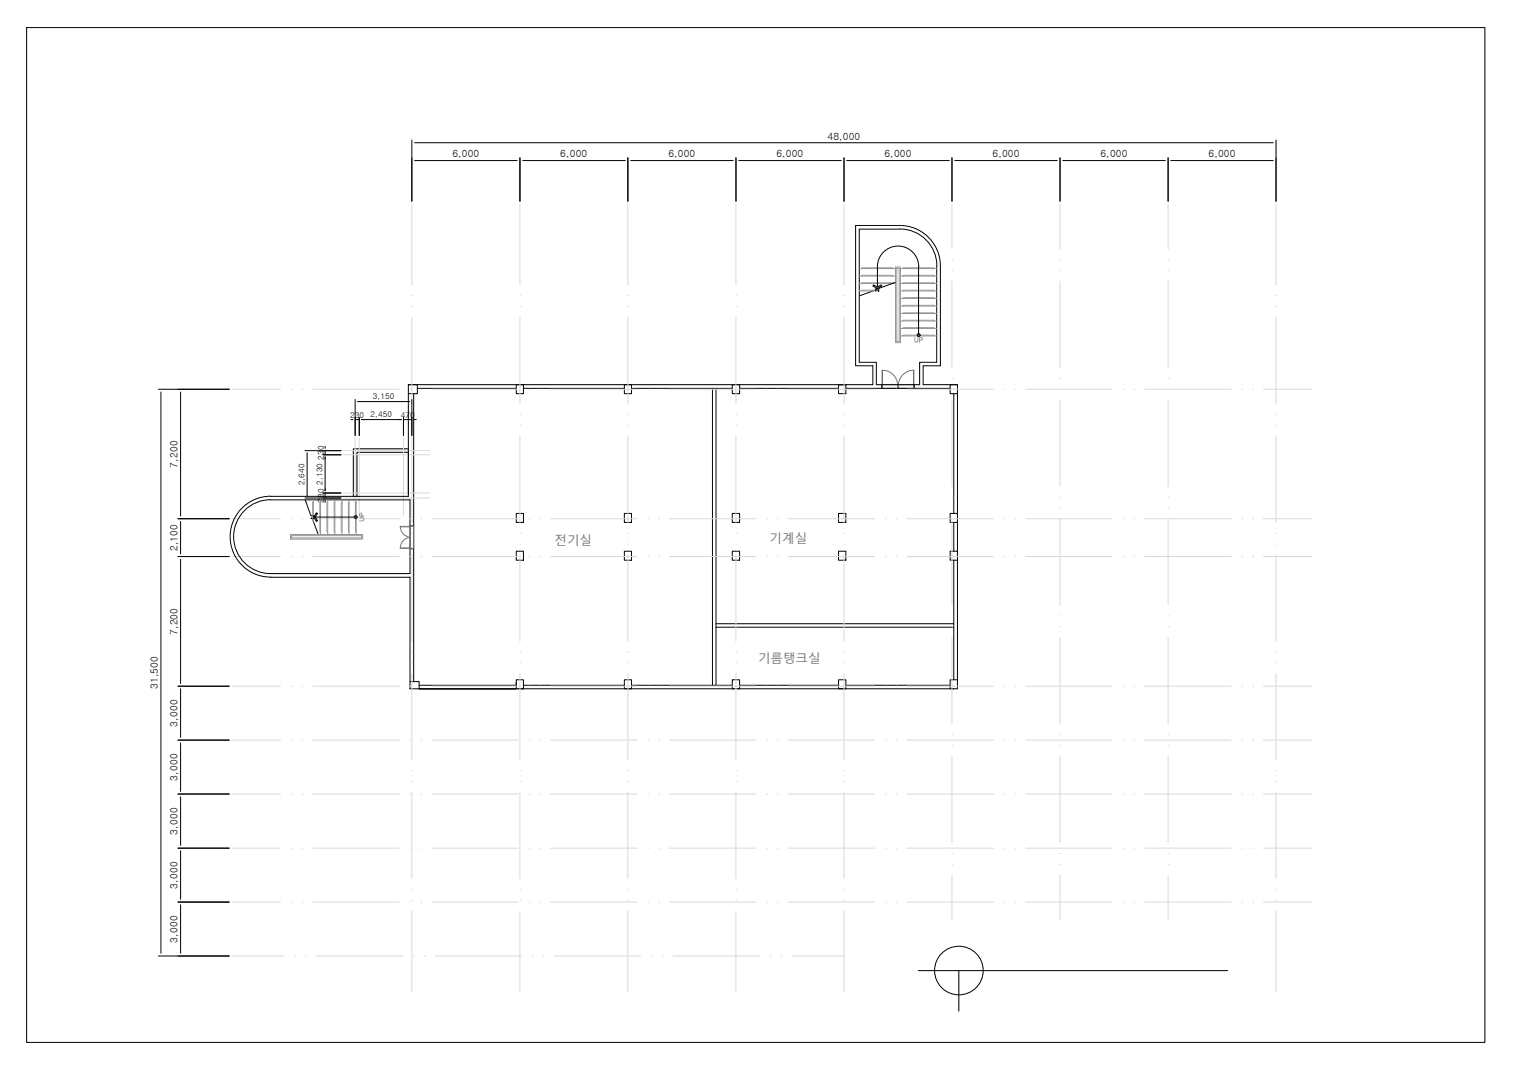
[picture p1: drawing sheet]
<svg xmlns="http://www.w3.org/2000/svg" width="420mm" height="297mm" viewBox="0 0 420 297" stroke-linecap="round" stroke-linejoin="round" font-family="sans-serif">
<!-- layer: WALL -->
<g fill="none" stroke="#000" stroke-width=".28">
<path d="M249.9 63.7h-11.3v37h4.8v6.2h12v-6.2h4.7v-26.8M249.9 62.7h-12.3v38.9h4.8v5.3h-129M249.9 63.6a10.3 10.3 0 0 1 10.3 10.3M249.9 62.7a11.2 11.2 0 0 1 11.2 11.2M261.1 73.9v27.7h-4.7v5.3h9.5M113.4 109.4v28.5h-38.3M114.9 109.4v80M115.9 107.9h27.5M145.4 107.9h28M175.4 107.9h28M197.9 107.9v82.5M198.8 107.9v82.5"/>
<path d="M205.4 107.9h27.5M234.9 107.9h28.9M244.9 106.9v1M253.9 106.9v1M263.8 106.9h2.1v2.5h-2.1zM264.9 109.4v33.3M265.9 109.4v33.5M75.1 137.9a11.2 11.2 0 0 0-11.2 11.2 11.2 11.2 0 0 0 11.2 11.3h38.8v29M75.1 138.9a10.3 10.3 0 0 0-10.2 10.2 10.3 10.3 0 0 0 10.2 10.3h38.8v-20.5h-38.8M113.4 124.7h-15.3v13.2M113.4 125.7h-14.3v12.2M113.9 152.5h1"/>
<path d="M113.9 146.2h1M264.9 145.2v8M264.9 155.7v33.2M265.9 144.9v8.3M265.9 155.7v33.2M198.8 174.3h66.1M198.8 173.3h66.1M116.4 190.4h27M116.4 191.4h27M143.4 191.4h-27h27M143.9 191.4h60M145.4 190.4h28"/>
<path d="M175.4 190.4h28M204.9 191.4h60M205.4 190.4h27.5M234.9 190.4h28.9"/>
</g>
<!-- layer: Ĳ -->
<g fill="none" stroke="#979797" stroke-width=".28">
<path d="M238.6 74.6h10.1M238.6 76.7h10.1M238.6 78.8h10.1M239.3 74.6v-.2h8.7v.2M239.3 76.7v-.2h8.7v.2M239.3 78.8v-.2h8.7v.2M248.7 74.2h1.3v21h-1.3zM249 74.5h.7v20.4h-.7zM250 74.6h10.1M250 76.7h10.1M250 78.8h10.1M250.8 74.6v-.2h8.6v.2"/>
<path d="M250.8 76.7v-.2h8.6v.2M250.8 78.8v-.2h8.6v.2M238.6 80.9h3.8M243 80.6h-3.7v.3M250 91.3h10.1M250 89.2h10.1M250 93.3h10.1M250 87.1h10.1M250 85h10.1M250 82.9h10.1M250 80.9h10.1M250.8 91.3v-.2h8.6v.2"/>
<path d="M250.8 89.2v-.2h8.6v.2M250.8 93.3v-.2h8.6v.2M250.8 87.1v-.2h8.6v.2M250.8 85v-.2h8.6v.2M250.8 82.9v-.2h8.6v.2M250.8 80.9v-.3h8.6v.3M85 138.9v.5M87 139.6h-.2v4.8M87 138.9v6M89 139.6h-.2v8.2h.2M89 138.9v9.6M91 139.6h-.2v8.2h.2"/>
<path d="M91 138.9v9.6M93 139.6h-.2v8.2h.2M93 138.9v9.6M95 139.6h-.2v8.2h.2M95 138.9v9.6M96.9 139.6h-.1v8.2h.1M96.9 138.9v9.6M98.9 139.6h-.2v8.2h.2M98.9 138.9v9.6M80.7 148.5h20v1.3h-20zM81 148.8h19.4v.7h-19.4z"/>
</g>
<!-- layer: ETC -->
<path d="M242.6 79.2l1.1 .6 1-.6 .2 .3-1.2 .7-1.3-.7zM243.7 74.1a5.7 5.7 0 0 1 5.7-5.7 5.7 5.7 0 0 1 5.7 5.7M243.7 74.1v5.7M248.6 78.5l-4.6 1.6v.9l-.8-.9v.9M255.1 74.1v19M243.2 80.6l-4.5 1.6M84.8 139l1.5 4.3h.9l-.9 .8h.9M86.7 144.1l1.6 4.3M87.2 143.7h11.5M87.9 142.5l.3 .2-.6 1 .6 1-.3 .2-.7-1.2z" fill="none" stroke="#000" stroke-width=".28"/>
<!-- layer: DOOR -->
<g fill="none" stroke="#757575" stroke-width=".28">
<path d="M244.9 107.9h4.5v-1v1h4.5M244.9 106.9h9M245.1 102.9v4M249.3 106.9a4.3 4.3 0 0 0-4.3-4v5M249.3 106.9v1M249.5 106.9v1M253.7 102.9v4M253.8 102.9v5M253.8 102.9a4.3 4.3 0 0 0-4.3 4M111.2 152.4h3.7M111.2 152.3h2.7M111.2 146.3h3.7"/>
<path d="M111.2 146.4h2.7M111.2 146.2a3 3 0 0 0 2.7 3.1M113.9 146.2v6.3M113.9 149.3a3 3 0 0 0-2.7 3M114.9 146.2v6.3"/>
</g>
<!-- layer: 0e -->
<g fill="none" stroke="#000" stroke-width=".28">
<path d="M113.4 106.9h2.5v2.5h-2.5zM143.4 106.9h2v2.5h-2zM173.4 106.9h2v2.5h-2zM203.4 106.9h2v2.5h-2zM232.9 106.9h2v2.5h-2zM143.4 142.7h2v2.5h-2zM143.4 153.2h2v2.5h-2zM173.4 142.7h2v2.5h-2zM173.4 153.2h2v2.5h-2zM203.4 142.7h2v2.5h-2zM203.4 153.2h2v2.5h-2zM232.9 142.7h2v2.5h-2z"/>
<path d="M232.9 153.2h2v2.5h-2zM263.8 142.7h2.1v2.5h-2.1zM263.8 153.2h2.1v2.5h-2.1zM113.9 189.4h2.5v2h-2.5zM143.4 188.9h2v2.5h-2zM143.4 189.7v1M173.4 188.9h2v2.5h-2zM203.4 188.9h2v2.5h-2zM232.9 188.9h2v2.5h-2zM263.8 188.9h2.1v2.5h-2.1z"/>
</g>
<!-- layer: CEN -->
<g fill="none" stroke="#d9d9d9" stroke-width=".28">
<path d="M114.4 56.6v22.6M144.4 56.6v22.6M174.4 56.6v22.6M204.4 56.6v22.6M234.4 56.6v22.6M264.4 56.6v12.6M294.4 56.6v12.6M324.4 56.6v12.6M354.4 56.6v22.6M264.4 72.1h.1M264.4 75.1h.1M264.4 78.1v24.1"/>
<path d="M294.4 72.1h.1M294.4 75.1h.1M294.4 78.1v24.1M324.4 72.1h.1M324.4 75.1h.1M324.4 78.1v24.1M114.4 82.2h.1M114.4 85.2h.1M114.4 88.1v24M144.4 82.2h.1M144.4 85.2h.1M144.4 88.1v24"/>
<path d="M174.4 82.2h.1M174.4 85.2h.1M174.4 88.1v24M204.4 82.2h.1M204.4 85.2h.1M204.4 88.1v24M234.4 82.2h.1M234.4 85.2h.1M234.4 88.1v24M354.4 82.2h.1M354.4 85.2h.1M354.4 88.1v24"/>
<path d="M64.4 108.2h13.5M80.9 108.2h.1M83.9 108.2h.1M86.9 108.2h24M113.9 108.2h.1M114.4 115.1h.1M114.4 118.2h.1M116.9 108.2h.1M119.9 108.2h24M144.4 115.1h.1M144.4 118.2h.1M146.9 108.2h.1"/>
<path d="M149.9 108.2h.1M152.9 108.2h24M174.4 115.1h.1M174.4 118.2h.1M179.9 108.2h.1M182.9 108.2h.1M185.9 108.2h24M204.4 115.1h.1M204.4 118.2h.1M212.9 108.2h.1M215.9 108.2h.1M218.9 108.2h24"/>
<path d="M234.4 115.1h.1M234.4 118.2h.1M245.9 108.2h.1M248.9 108.2h.1M251.9 108.2h24M264.4 105.2h.1M264.4 108.2h.1M264.4 111.2v24M278.9 108.2h.1M281.9 108.2h.1M284.9 108.2h23.9M294.4 105.2h.1"/>
<path d="M294.4 108.2h.1M294.4 111.2v24M311.9 108.2h.1M314.9 108.2h.1M317.9 108.2h24M324.4 105.2h.1M324.4 108.2h.1M324.4 111.2v24M344.9 108.2h.1M347.9 108.2h.1M350.8 108.2h13.5M354.4 115.1h.1"/>
<path d="M354.4 118.2h.1M95.3 125.2h24.1M95.3 138.4h24.1M95.3 137h24.1M95.3 126.4h24.1M98.6 121.6v21.6M99.8 121.6v21.6M112 121.6v21.6M114.4 121.2v24M144.4 121.2v24M174.4 121.2v24M204.4 121.2v24"/>
<path d="M234.4 121.2v24M264.4 138.1h.1M294.4 138.1h.1M324.4 138.1h.1M354.4 121.2v24M64.4 144.1h13.5M64.4 154.6h13.5M80.9 144.1h.1M80.9 154.6h.1M83.9 144.1h.1M83.9 154.6h.1M86.9 144.1h24"/>
<path d="M86.9 154.6h24M113.9 144.1h.1M113.9 154.6h.1M114.4 148.2h.1M114.4 151.2h.1M114.4 154.1v24M116.9 144.1h.1M116.9 154.6h.1M119.9 144.1h24M119.9 154.6h24M144.4 148.2h.1M144.4 151.2h.1"/>
<path d="M144.4 154.1v24M146.9 144.1h.1M146.9 154.6h.1M149.9 144.1h.1M149.9 154.6h.1M152.9 144.1h24M152.9 154.6h24M174.4 148.2h.1M174.4 151.2h.1M174.4 154.1v24M179.9 144.1h.1M179.9 154.6h.1"/>
<path d="M182.9 144.1h.1M182.9 154.6h.1M185.9 144.1h24M185.9 154.6h24M204.4 148.2h.1M204.4 151.2h.1M204.4 154.1v24M212.9 144.1h.1M212.9 154.6h.1M215.9 144.1h.1M215.9 154.6h.1M218.9 144.1h24"/>
<path d="M218.9 154.6h24M234.4 148.2h.1M234.4 151.2h.1M234.4 154.1v24M245.9 144.1h.1M245.9 154.6h.1M248.9 144.1h.1M248.9 154.6h.1M251.9 144.1h24M251.9 154.6h24M264.4 141.1h.1M264.4 144.1v24"/>
<path d="M278.9 144.1h.1M278.9 154.6h.1M281.9 144.1h.1M281.9 154.6h.1M284.9 144.1h23.9M284.9 154.6h23.9M294.4 141.1h.1M294.4 144.1v24M311.9 144.1h.1M311.9 154.6h.1M314.9 144.1h.1M314.9 154.6h.1"/>
<path d="M317.9 144.1h24M317.9 154.6h24M324.4 141.1h.1M324.4 144.1v24M344.9 144.1h.1M344.9 154.6h.1M347.9 144.1h.1M347.9 154.6h.1M350.8 144.1h13.5M350.8 154.6h13.5M354.4 148.2h.1M354.4 151.2h.1"/>
<path d="M354.4 154.1v24M264.4 171.2h.1M264.4 174.2h.1M264.4 177.2v24M294.4 171.2h.1M294.4 174.2h.1M294.4 177.2v24M324.4 171.2h.1M324.4 174.2h.1M324.4 177.2v24M64.4 190.7h13.5M80.9 190.7h.1"/>
<path d="M83.9 190.7h.1M86.9 190.7h24M113.9 190.7h.1M114.4 181.1h.1M114.4 184.2h.1M114.4 187.2v24M116.9 190.7h.1M119.9 190.7h24M144.4 181.1h.1M144.4 184.2h.1M144.4 187.2v24M146.9 190.7h.1"/>
<path d="M149.9 190.7h.1M152.9 190.7h24M174.4 181.1h.1M174.4 184.2h.1M174.4 187.2v24M179.9 190.7h.1M182.9 190.7h.1M185.9 190.7h24M204.4 181.1h.1M204.4 184.2h.1M204.4 187.2v24M212.9 190.7h.1"/>
<path d="M215.9 190.7h.1M218.9 190.7h24M234.4 181.1h.1M234.4 184.2h.1M234.4 187.2v24M245.9 190.7h.1M248.9 190.7h.1M251.9 190.7h24M278.9 190.7h.1M281.9 190.7h.1M284.9 190.7h23.9M311.9 190.7h.1"/>
<path d="M314.9 190.7h.1M317.9 190.7h24M344.9 190.7h.1M347.9 190.7h.1M350.8 190.7h13.5M354.4 181.1h.1M354.4 184.2h.1M354.4 187.2v24M64.4 205.7h13.5M80.9 205.7h.1M83.9 205.7h.1M86.9 205.7h24"/>
<path d="M113.9 205.7h.1M114.4 214.2h.1M114.4 217.2h.1M116.9 205.7h.1M119.9 205.7h24M144.4 214.2h.1M144.4 217.2h.1M146.9 205.7h.1M149.9 205.7h.1M152.9 205.7h24M174.4 214.2h.1M174.4 217.2h.1"/>
<path d="M179.9 205.7h.1M182.9 205.7h.1M185.9 205.7h24M204.4 214.2h.1M204.4 217.2h.1M212.9 205.7h.1M215.9 205.7h.1M218.9 205.7h24M234.4 214.2h.1M234.4 217.2h.1M245.9 205.7h.1M248.9 205.7h.1"/>
<path d="M251.9 205.7h24M264.4 204.1h.1M264.4 207.1h.1M264.4 210.1v24M278.9 205.7h.1M281.9 205.7h.1M284.9 205.7h23.9M294.4 204.1h.1M294.4 207.1h.1M294.4 210.1v24M311.9 205.7h.1M314.9 205.7h.1"/>
<path d="M317.9 205.7h24M324.4 204.1h.1M324.4 207.1h.1M324.4 210.1v24M344.9 205.7h.1M347.9 205.7h.1M350.8 205.7h13.5M354.4 214.2h.1M354.4 217.2h.1M64.4 220.6h13.5M64.4 235.7h13.5M80.9 220.6h.1"/>
<path d="M80.9 235.7h.1M83.9 220.6h.1M83.9 235.7h.1M86.9 220.6h24M86.9 235.7h24M113.9 220.6h.1M113.9 235.7h.1M114.4 220.1v24M116.9 220.6h.1M116.9 235.7h.1M119.9 220.6h24M119.9 235.7h24"/>
<path d="M144.4 220.1v24M146.9 220.6h.1M146.9 235.7h.1M149.9 220.6h.1M149.9 235.7h.1M152.9 220.6h24M152.9 235.7h24M174.4 220.1v24M179.9 220.6h.1M179.9 235.7h.1M182.9 220.6h.1M182.9 235.7h.1"/>
<path d="M185.9 220.6h24M185.9 235.7h24M204.4 220.1v24M212.9 220.6h.1M212.9 235.7h.1M215.9 220.6h.1M215.9 235.7h.1M218.9 220.6h24M218.9 235.7h24M234.4 220.1v24M245.9 220.6h.1M245.9 235.7h.1"/>
<path d="M248.9 220.6h.1M248.9 235.7h.1M251.9 220.6h24M251.9 235.7h24M264.4 237.2h.1M278.9 220.6h.1M278.9 235.7h.1M281.9 220.6h.1M281.9 235.7h.1M284.9 220.6h23.9M284.9 235.7h23.9M294.4 237.2h.1"/>
<path d="M311.9 220.6h.1M311.9 235.7h.1M314.9 220.6h.1M314.9 235.7h.1M317.9 220.6h24M317.9 235.7h24M324.4 237.2h.1M344.9 220.6h.1M344.9 235.7h.1M347.9 220.6h.1M347.9 235.7h.1M350.8 220.6h13.5"/>
<path d="M350.8 235.7h13.5M354.4 220.1v24M64.4 250.7h13.5M80.9 250.7h.1M83.9 250.7h.1M86.9 250.7h24M113.9 250.7h.1M114.4 247.1h.1M114.4 250.1h.1M114.4 253.2v22.4M116.9 250.7h.1M119.9 250.7h24"/>
<path d="M144.4 247.1h.1M144.4 250.1h.1M144.4 253.2v22.4M146.9 250.7h.1M149.9 250.7h.1M152.9 250.7h24M174.4 247.1h.1M174.4 250.1h.1M174.4 253.2v22.4M179.9 250.7h.1M182.9 250.7h.1M185.9 250.7h24"/>
<path d="M204.4 247.1h.1M204.4 250.1h.1M204.4 253.2v22.4M212.9 250.7h.1M215.9 250.7h.1M218.9 250.7h24M234.4 247.1h.1M234.4 250.1h.1M234.4 253.2v22.4M245.9 250.7h.1M248.9 250.7h.1M251.9 250.7h24"/>
<path d="M264.4 240.2h.1M264.4 243.2v12.5M278.9 250.7h.1M281.9 250.7h.1M284.9 250.7h23.9M294.4 240.2h.1M294.4 243.2v12.5M311.9 250.7h.1M314.9 250.7h.1M317.9 250.7h24M324.4 240.2h.1M324.4 243.2v12.5"/>
<path d="M344.9 250.7h.1M347.9 250.7h.1M350.8 250.7h13.5M354.4 247.1h.1M354.4 250.1h.1M354.4 253.2v22.4M64.4 265.6h14.5M81.9 265.6h.1M84.9 265.6h.1M87.9 265.6h24M114.9 265.6h.1M117.9 265.6h.1"/>
<path d="M120.9 265.6h24M147.9 265.6h.1M150.9 265.6h.1M153.9 265.6h24M180.9 265.6h.1M183.9 265.6h.1M186.9 265.6h24M213.9 265.6h.1M216.9 265.6h.1M219.9 265.6h14.5"/>
</g>
<!-- layer: DIM -->
<g fill="none" stroke="#000" stroke-width=".28">
<path d="M114.4 38.9v17M115.1 39.7h238.5M354.4 38.9v17M115.1 44.6h28.5M144.4 43.9v12M145.1 44.6h28.5M174.4 43.9v12M175.1 44.6h28.5M204.4 43.9v12M205.1 44.6h28.5M234.4 43.9v12M235.1 44.6h28.5"/>
<path d="M264.4 43.9v12M265.1 44.6h28.5M294.4 43.9v12M295.1 44.6h28.5M324.4 43.9v12M325.1 44.6h28.5M44 108.2h19.7M44.7 108.9v156M50.2 108.9v34.5M97.4 116.6h.6M98.6 116.6h1.2M98.6 111v10"/>
<path d="M99.2 111.6h14.6M99.8 116v5M100.4 116.6h11M112 116v5M112 116.6h2.4M114.4 111v10M115 116.6h.6M84.7 138.4h10M84.7 125.2h10M85.3 125.8v12M89.7 126.4h5M89.7 137h5"/>
<path d="M90.3 124v.6M90.3 125.2v1.2M90.3 127v9.4M90.3 137v1.4M90.3 139v.6M49.4 144.1h14.3M49.4 154.6h14.3M50.2 144.9v9M50.2 155.4v34.5M49.4 190.7h14.3M50.2 191.4v13.5M49.4 205.7h14.3"/>
<path d="M50.2 206.4v13.5M49.4 220.6h14.3M49.4 235.7h14.3M50.2 221.4v13.5M50.2 236.4v13.5M49.4 250.7h14.3M50.2 251.4v13.5M44 265.6h19.7M255 269.7h85.9M266.3 269.7v11.3"/>
<circle cx="266.3" cy="269.7" r="6.8"/>
</g>
<!-- layer: SHEET -->
<path d="M7.4 7.7h405v281.9h-405z" fill="none" stroke="#000" stroke-width=".28"/>
<text font-size="4.4" fill="#979797" x="252.9" y="96.3">UP</text>
<text font-size="4" fill="#979797" x="102" y="146" transform="rotate(-90 102 146)">UP</text>
<g font-size="3.5" fill="#757575">
<text x="154" y="151.5">전기실</text>
<text x="213.7" y="150.8">기계실</text>
<text x="210.5" y="184.2">기름탱크실</text>
</g>
<g font-size="2.8">
<text x="229.8" y="38.8">48,000</text>
<text x="125.6" y="43.7">6,000</text>
<text x="155.6" y="43.7">6,000</text>
<text x="185.6" y="43.7">6,000</text>
<text x="215.6" y="43.7">6,000</text>
<text x="245.6" y="43.7">6,000</text>
<text x="275.6" y="43.7">6,000</text>
<text x="305.6" y="43.7">6,000</text>
<text x="335.6" y="43.7">6,000</text>
<text x="49.3" y="130" transform="rotate(-90 49.3 130)">7,200</text>
<text x="49.3" y="153.2" transform="rotate(-90 49.3 153.2)">2,100</text>
<text x="49.3" y="176.4" transform="rotate(-90 49.3 176.4)">7,200</text>
<text x="43.8" y="191.5" transform="rotate(-90 43.8 191.5)">31,500</text>
<text x="49.3" y="201.9" transform="rotate(-90 49.3 201.9)">3,000</text>
<text x="49.3" y="216.9" transform="rotate(-90 49.3 216.9)">3,000</text>
<text x="49.3" y="231.9" transform="rotate(-90 49.3 231.9)">3,000</text>
<text x="49.3" y="246.9" transform="rotate(-90 49.3 246.9)">3,000</text>
<text x="49.3" y="261.9" transform="rotate(-90 49.3 261.9)">3,000</text>
</g>
<g font-size="2.2">
<text x="103.5" y="110.9">3,150</text>
<text x="97.3" y="116.2">230</text>
<text x="102.9" y="115.9">2,450</text>
<text x="111.3" y="116.2">470</text>
<text x="89.9" y="127.7" transform="rotate(-90 89.9 127.7)">230</text>
<text x="84.6" y="134.8" transform="rotate(-90 84.6 134.8)">2,640</text>
<text x="89.6" y="134.7" transform="rotate(-90 89.6 134.7)">2,130</text>
<text x="89.9" y="139.7" transform="rotate(-90 89.9 139.7)">280</text>
</g>
</svg>
